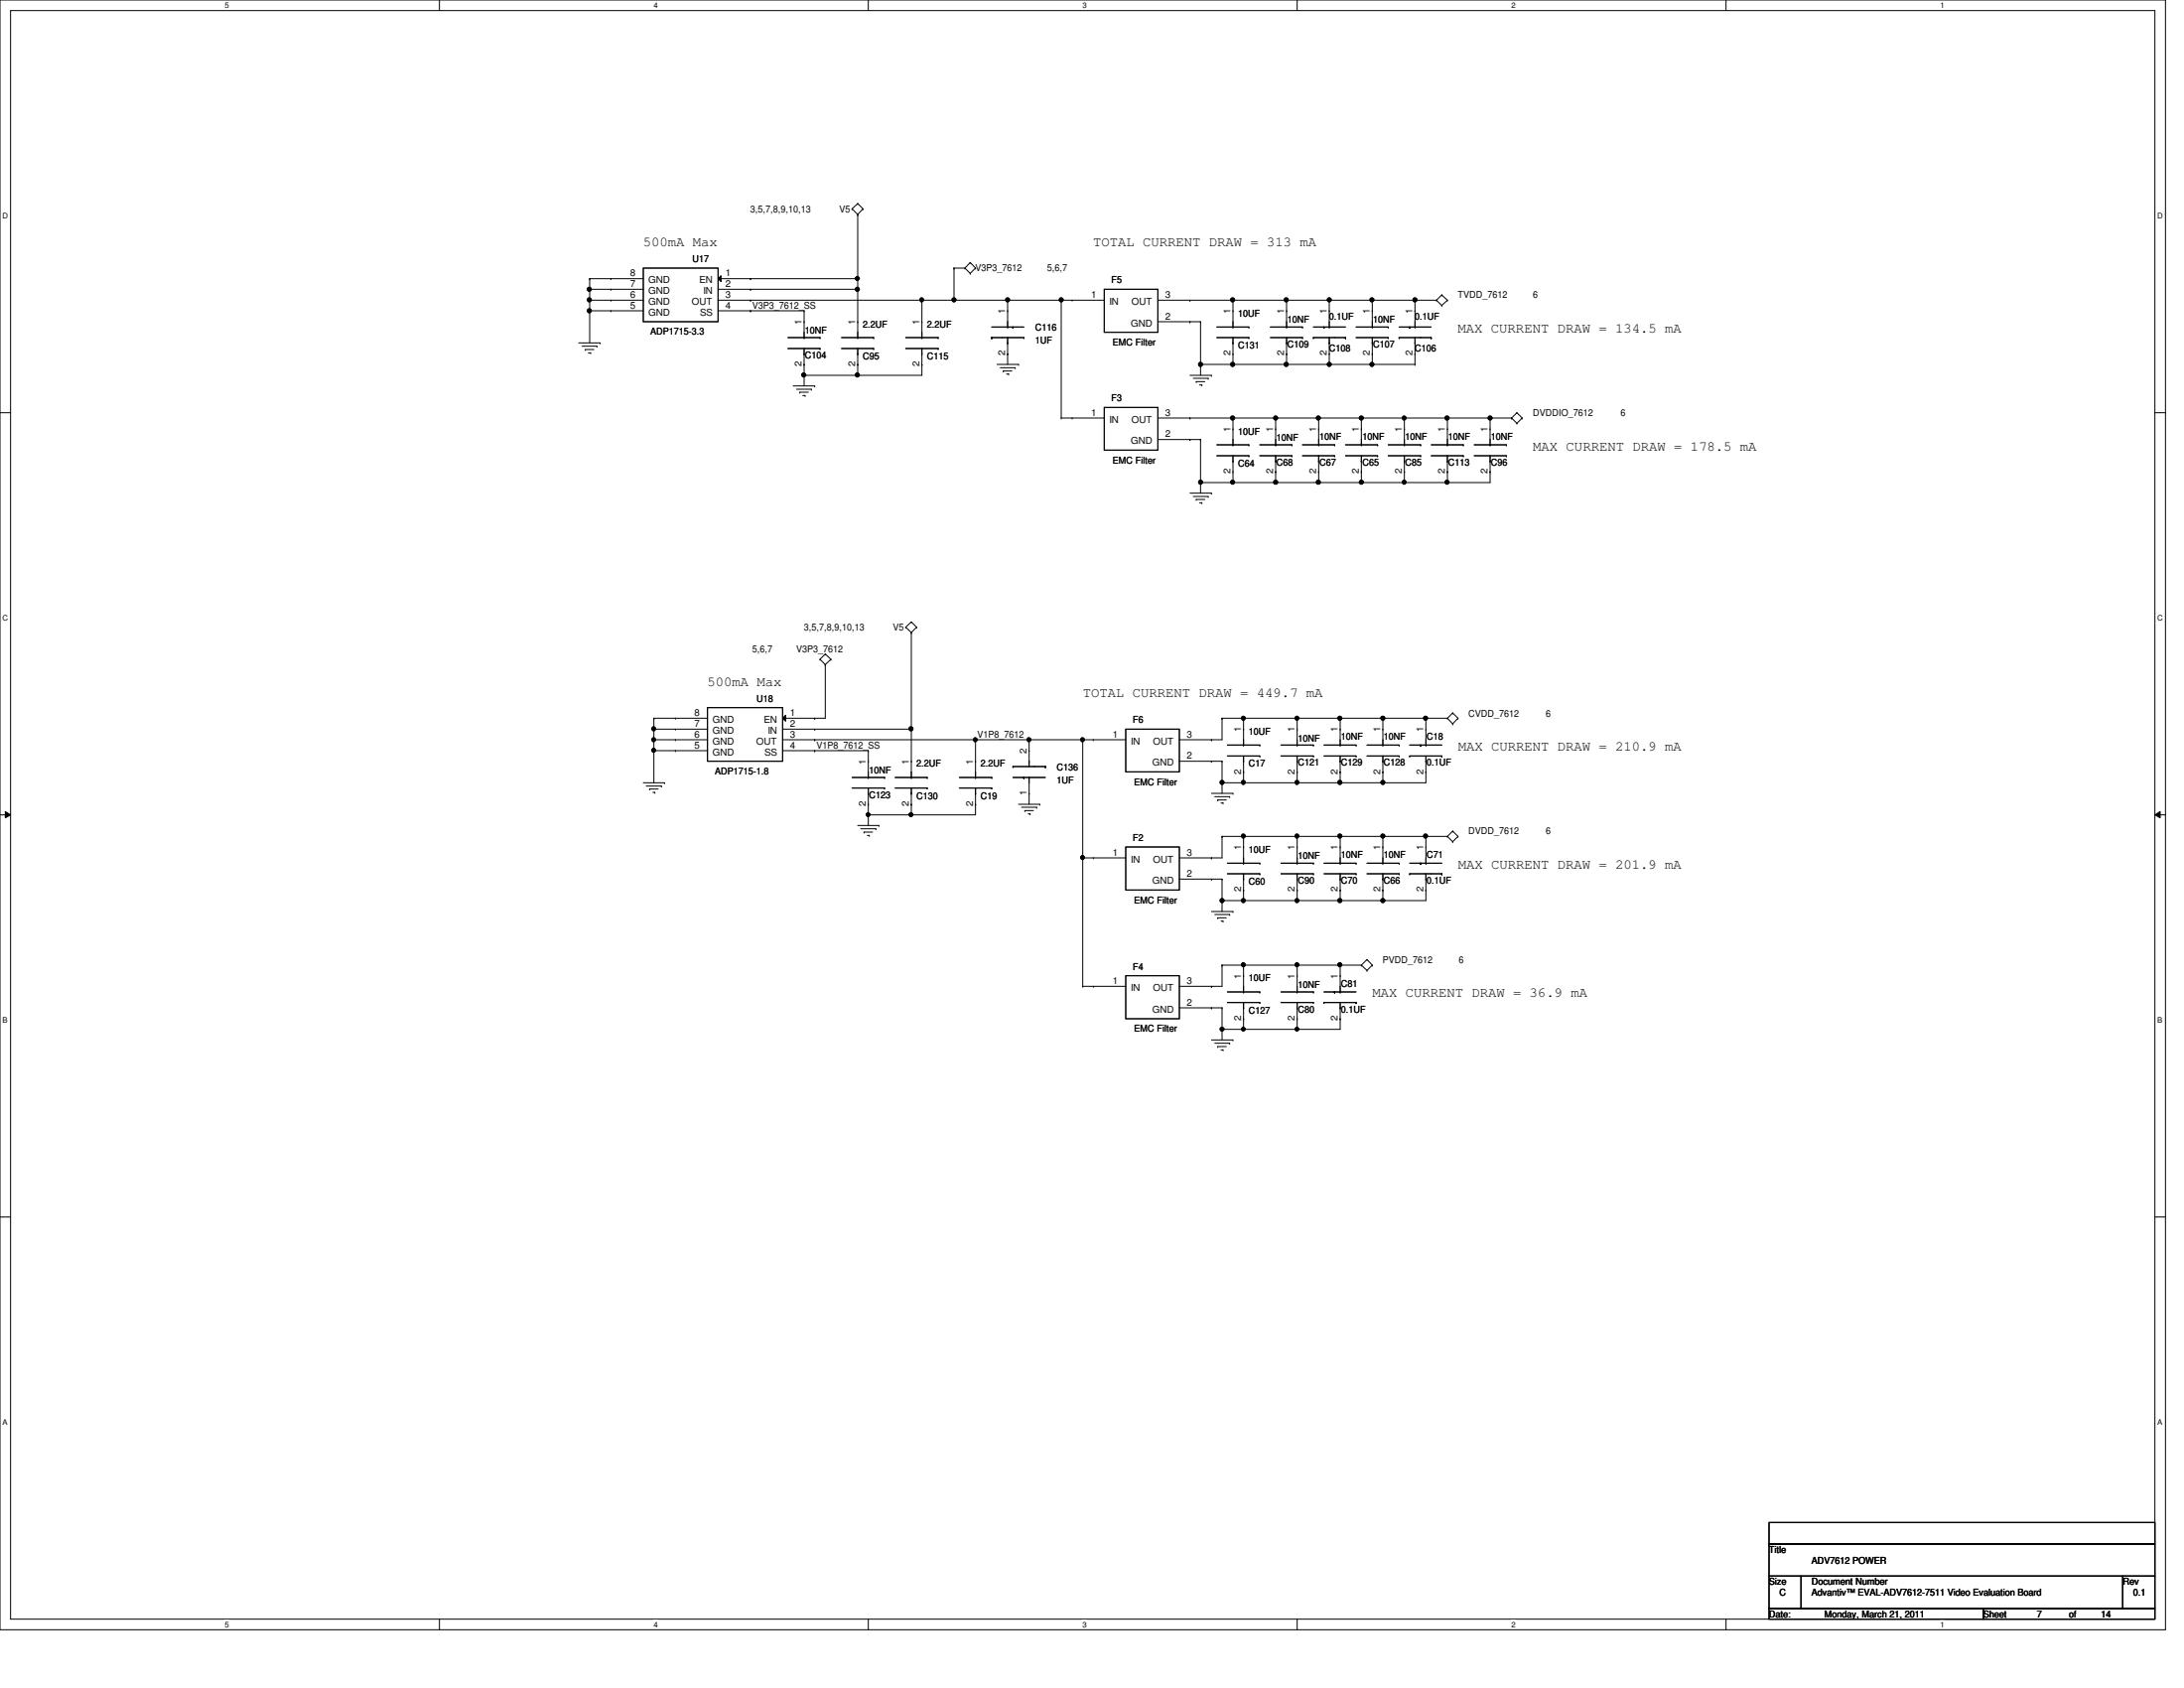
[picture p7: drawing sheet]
<svg xmlns="http://www.w3.org/2000/svg" width="279mm" height="216mm" viewBox="0 0 279 216" stroke-linecap="round" stroke-linejoin="round" font-family="sans-serif">
<path d="M0 0h277v208.4h-277zM1.4 1.4h274.3v205.7h-274.3z" fill="none" stroke="#000" stroke-width=".13"/>
<g fill="#fff">
<path d="M28.8 .1h.5v1.1h-.5z"/>
<path d="M28.8 207.2h.5v1.1h-.5z"/>
</g>
<path d="M56.2 0v1.4M56.2 207.1v1.3" fill="none" stroke="#000" stroke-width=".13"/>
<g fill="#fff">
<path d="M83.7 .1h.5v1.1h-.5z"/>
<path d="M83.7 207.2h.5v1.1h-.5z"/>
</g>
<path d="M111.1 0v1.4M111.1 207.1v1.3" fill="none" stroke="#000" stroke-width=".13"/>
<g fill="#fff">
<path d="M138.5 .1h.6v1.1h-.6z"/>
<path d="M138.5 207.2h.6v1.1h-.6z"/>
</g>
<path d="M165.9 0v1.4M165.9 207.1v1.3" fill="none" stroke="#000" stroke-width=".13"/>
<g fill="#fff">
<path d="M193.4 .1h.5v1.1h-.5z"/>
<path d="M193.4 207.2h.5v1.1h-.5z"/>
</g>
<path d="M220.8 0v1.4M220.8 207.1v1.3" fill="none" stroke="#000" stroke-width=".13"/>
<g fill="#fff">
<path d="M248.2 .1h.6v1.1h-.6z"/>
<path d="M248.2 207.2h.6v1.1h-.6z"/>
<path d="M.3 27.1h.8v1.1h-.8z"/>
<path d="M276 27.1h.7v1.1h-.7z"/>
<path d="M.3 78.5h.8v1.1h-.8z"/>
<path d="M276 78.5h.7v1.1h-.7z"/>
</g>
<path d="M0 52.8h1.4M275.7 52.8h1.3" fill="none" stroke="#000" stroke-width=".13"/>
<g fill="#fff">
<path d="M.3 129.9h.7v1.1h-.7z"/>
<path d="M276 129.9h.6v1.1h-.6z"/>
</g>
<path d="M0 104.2h1.4M.7 103.8l.7 .4-.7 .4zM275.7 104.2l.7-.4v.8zM275.7 104.2h1.3" fill="none" stroke="#000" stroke-width=".13"/>
<path d="M.7 103.8l.7 .4-.7 .4zM275.7 104.2l.7-.4v.8z" fill="#000"/>
<g fill="#fff">
<path d="M.3 181.4h.7v1.1h-.7z"/>
<path d="M276 181.4h.6v1.1h-.6z"/>
</g>
<g fill="none" stroke="#000" stroke-width=".13">
<path d="M75.4 35.6h.1M75.4 39.8h.1M75.4 38.4h.1M75.4 37h.1M75.4 38.4h6.9M75.4 37h6.9M75.4 35.6h6.9M75.4 35.6v8.3M75.4 39.8h6.9M78.1 35.6h.1M78.1 37h.1M78.1 38.4h.1"/>
<path d="M78.1 39.8h.1M82.3 34.3h9.6v6.8h-9.6zM91.9 35.6l.3-.3v.7zM91.9 38.4h49.4M91.9 37h17.8M91.9 35.6h17.8M91.9 39.8h11M96 37h.1M96 35.6h.1M96 39.8h.1M96 38.4h.1M102.9 39.8h.1"/>
<path d="M102.9 39.8v3.4M109 26.7h.1M109 26.7l.7 .7M109.7 35.6h.1M109.7 37h.1M109.7 27.4h.1M109.7 26h.1M109.7 27.4v15.8M109.7 26l.7 .7M109.7 26l-.7 .7M110.4 26.7h.1M110.4 26.7l-.7 .7"/>
<path d="M117.7 38.2l.2-.1 .2 .1v.3l-.2 .1-.2-.1zM117.9 38.4h.1M117.9 38.4v4.8M122 38.4h.1M122 34.3h.1M122 34.3h1.4M122 34.3v4.1M123.4 34.3h.1M123.4 34.3l.7 .7M124.1 33.6h.1M124.1 35h.1M124.1 33.6l-.7 .7"/>
<path d="M124.1 33.6l.7 .7M124.8 34.3h.1M124.8 34.3l-.7 .7M128.9 38.4h.1M128.9 39.8h.1M128.9 38.4v3.4M135.8 38.4h.1M135.8 38.4v15.1M137.2 38.4h.1M141.3 37h6.8v5.5h-6.8zM148.1 38.4h35.7M152.2 38.4h.1"/>
<path d="M157.7 38.4h.1M157.7 39.8h.1M157.7 38.4v3.4M164.6 38.4h.1M164.6 39.8h.1M164.6 38.4v3.4M170.1 38.4h.1M170.1 39.8h.1M170.1 38.4v3.4M175.6 38.4h.1M175.6 39.8h.1M175.6 38.4v3.4"/>
<path d="M181 38.4h.1M181 39.8h.1M181 38.4v3.4M183.8 38.4h.1M183.8 38.4l.6 .7M184.4 37.7h.1M184.4 39.1h.1M184.4 37.7l-.6 .7M184.4 37.7l.8 .7M185.2 38.4h.1M185.2 38.4l-.8 .7M74 43.9h2.8"/>
<path d="M74.5 44.3h1.9M74.9 44.7h.1M74.9 44.7h1.1M75.3 45.1h.3M75.6 45.1h.1M76.4 44.3h.1M76.8 43.9h.1M100.8 43.2h4.1M100.8 44.6h4.1M101.5 49.4h2.7M101.9 49.8h1.9M102.3 50.2h.1"/>
<path d="M102.3 50.2h1.1M102.7 50.6h.3M102.9 46.6h.1M102.9 48h.1M102.9 45.3h.1M102.9 43.2h.1M102.9 41.1h.1M102.9 44.6v4.8M103 50.6h.1M103.8 49.8h.1M104.2 49.4h.1M104.9 43.2h.1"/>
<path d="M104.9 44.6h.1M107.7 43.2h4.1M107.7 44.6h4.1M109.7 46.6h.1M109.7 48h.1M109.7 45.3h.1M109.7 43.2h.1M109.7 41.1h.1M109.7 44.6v3.4M111.8 43.2h.1M111.8 44.6h.1M115.9 43.2h4.1"/>
<path d="M115.9 44.6h4.1M117.9 46.6h.1M117.9 45.3h.1M117.9 43.2h.1M117.9 41.1h.1M117.9 44.6v3.4h-15M120 43.2h.1M120 44.6h.1M126.9 43.2h.1M126.9 43.2h4.1M126.9 41.8h4.1M127.6 46.6h2.7"/>
<path d="M128 47h1.9M128.4 47.5h.1M128.4 47.5h1.1M128.8 47.8h.2M128.9 45.3h.1M128.9 43.9h.1M128.9 41.8h.1M128.9 43.2v3.4M129 47.8h.1M129.6 41.8h.1M129.9 47h.1M130.3 46.6h.1"/>
<path d="M131 43.2h.1M135.8 53.5h.1M135.8 53.5h5.5M137.2 53.5h.1M141.3 52.1h6.8v5.5h-6.8zM148.1 53.5h45.3M148.1 41.1h5.5M148.1 56.2h5.5M152.2 41.1h.1M152.2 56.2h.1M152.2 53.5h.1M152.2 48h2.8"/>
<path d="M152.7 48.4h1.9M153 48.8h.1M153 48.8h1.1M153.5 49.2h.3M153.6 41.1h.1M153.6 56.2h.1M153.6 46.6h.1M153.6 46.6h27.4M153.6 41.1v6.9M153.6 56.2v6.9M153.8 49.2h.1M154.6 48.4h.1"/>
<path d="M155 48h.1M155.7 43.2h4.1M155.7 56.9h4.1M155.7 58.3h4.1M155.7 41.8h4.1M157.7 53.5h.1M157.7 46.6h.1M157.7 59h.1M157.7 56.9h.1M157.7 54.9h.1M157.7 43.9h.1M157.7 41.8h.1"/>
<path d="M157.7 45.3h.1M157.7 43.2v3.4M157.7 53.5v3.4M157.7 58.3v3.4M159.8 56.9h.1M159.8 58.3h.1M159.8 41.8h.1M159.8 43.2h.1M161.2 56.9h4.1M161.2 58.3h4.1M162.5 43.2h4.1M162.5 41.8h4.1"/>
<path d="M163.2 53.5h.1M163.2 59h.1M163.2 56.9h.1M163.2 54.9h.1M163.2 53.5v3.4M163.2 58.3v3.4M164.6 45.3h.1M164.6 46.6h.1M164.6 43.9h.1M164.6 41.8h.1M164.6 43.2v3.4M165.3 56.9h.1"/>
<path d="M165.3 58.3h.1M166.6 41.8h.1M166.6 43.2h.1M166.6 56.9h4.1M166.6 58.3h4.1M168 43.2h.1M168 43.2h4.1M168 41.8h4.1M168.7 53.5h.1M168.7 59h.1M168.7 56.9h.1M168.7 54.9h.1"/>
<path d="M168.7 53.5v3.4M168.7 58.3v3.4M169.4 41.8h.1M170.1 46.6h.1M170.1 43.9h.1M170.1 41.8h.1M170.1 45.3h.1M170.1 43.2v3.4M170.7 56.9h.1M170.7 58.3h.1M172.1 43.2h.1M172.1 56.9h4.1"/>
<path d="M172.1 58.3h4.1M173.5 43.2h4.1M173.5 41.8h4.1M174.2 53.5h.1M174.2 59h.1M174.2 56.9h.1M174.2 54.9h.1M174.2 53.5v3.4M174.2 58.3v3.4M175.6 45.3h.1M175.6 46.6h.1M175.6 43.9h.1"/>
<path d="M175.6 41.8h.1M175.6 43.2v3.4M176.2 56.9h.1M176.2 58.3h.1M177.6 41.8h.1M177.6 43.2h.1M177.6 56.9h4.1M177.6 58.3h4.1M179 43.2h.1M179 43.2h4.1M179 41.8h4.1M179.5 53.3l.1-.1 .2 .1v.3l-.2 .1-.1-.1z"/>
<path d="M179.7 53.5h.1M179.7 59h.1M179.7 56.9h.1M179.7 54.9h.1M179.7 53.5v3.4M179.7 58.3v3.4M180.3 41.8h.1M181 46.6h.1M181 43.9h.1M181 41.8h.1M181 45.3h.1M181 43.2v3.4"/>
<path d="M181.7 56.9h.1M181.7 58.3h.1M183.1 43.2h.1M183.1 56.9h4.1M183.1 58.3h4.1M185.2 53.5h.1M185.2 59h.1M185.2 56.9h.1M185.2 54.9h.1M185.2 53.5v3.4M185.2 58.3v3.4M187.2 56.9h.1"/>
<path d="M187.2 58.3h.1M188.6 56.9h4.1M188.6 58.3h4.1M190.6 53.5h.1M190.6 59h.1M190.6 56.9h.1M190.6 54.9h.1M190.6 53.5v3.4M190.6 58.3v3.4h-37M192.7 56.9h.1M192.7 58.3h.1M193.4 53.5h.1"/>
<path d="M193.4 53.5l.7 .6M194.1 52.8h.1M194.1 54.1h.1M194.1 52.8l-.7 .7M194.1 52.8l.6 .7M194.7 53.5h.1M194.7 53.5l-.6 .6M116.6 79.5h.1M116.6 79.5l.7 .7M116.6 79.5l-.7 .7M152.2 63.1h2.8M152.7 63.5h1.9"/>
<path d="M153 63.9h.1M153 63.9h1.1M153.5 64.3h.3M153.6 61.7h.1M153.8 64.3h.1M154.6 63.5h.1M155 63.1h.1M157.7 61.7h.1M157.7 60.3h.1M163.2 60.3h.1M163.2 61.7h.1M168.7 61.7h.1"/>
<path d="M168.7 60.3h.1M174.2 61.7h.1M174.2 60.3h.1M179.5 61.5l.1-.1 .2 .1v.4h-.2h-.1zM179.7 61.7h.1M179.7 60.3h.1M185.2 61.7h.1M185.2 60.3h.1M190.6 60.3h.1M83.5 95.8l.1-.1 .2 .1v.3l-.2 .1-.1-.1zM83.5 93h.1l.2 .1v.3l-.2 .1-.1-.1zM83.5 94.4h.1l.2 .1v.3l-.2 .1-.1-.1z"/>
<path d="M83.7 91.9h.1M83.7 93.3h.1M83.7 94.6h.1M83.7 96h.1M83.7 94.6h6.8M83.7 91.9h6.8M83.7 93.3h6.8M83.7 91.9v8.2M83.7 96h6.8M86.4 91.9h.1M86.4 93.3h.1M86.4 94.6h.1"/>
<path d="M86.4 96h.1M90.5 90.5h9.6v6.9h-9.6zM100.1 91.9l.4-.4v.7zM100.1 94.6h43.9M100.1 93.3h16.5M100.1 96h11M104.2 91.9h.1M104.2 96h.1M104.2 94.6h.1M104.2 93.3h.1M104.9 84.3h.1M104.9 84.3l.7 .7"/>
<path d="M105.6 85h.1M105.6 83.7h.1M105.6 85v6.9h-5.5M105.6 83.7l.7 .6M105.6 83.7l-.7 .6M106.3 84.3h.1M106.3 84.3l-.7 .7M109 99.4h4.2M111.1 96h.1M111.1 99.4h.1M111.1 97.4h.1M111.1 96v3.4"/>
<path d="M113.2 99.4h.1M114.5 99.4h4.1M115.9 80.2h.1M115.9 80.2l.7 .7M116.6 93.3h.1M116.6 80.9h.1M116.6 99.4h.1M116.6 97.4h.1M116.6 80.9v18.5M117.3 80.2h.1M117.3 80.2l-.7 .7M118.6 99.4h.1"/>
<path d="M122.7 99.4h4.2M124.6 94.4h.2l.2 .1-.1 .3-.1 .1-.2-.1zM124.8 94.6h.1M124.8 99.4h.1M124.8 97.4h.1M124.8 94.6v4.8M126.9 99.4h.1M129.6 98h.1M129.6 99.4h4.1M129.6 98h4.1M131 99.4h.1M131.5 94.4h.1l.2 .1v.3l-.2 .1-.1-.1z"/>
<path d="M131.7 94.6h.1M131.7 97.4h.1M131.7 99.4h.1M131.7 96h.1M131.7 94.6v3.4M131.7 99.4v3.5M133.7 98h.1M138.3 94.4h.2l.2 .1-.1 .3-.1 .1-.2-.1zM138.5 94.6h.1M138.5 94.6v31.6M139.9 94.6h.1M144 93.3h6.9v5.4h-6.9z"/>
<path d="M150.9 97.4h5.4M155 94.6h.1M155 97.4h.1M156.3 91.9h.1M156.3 97.4h.1M156.3 91.9v2.7h-5.4M156.3 97.4v4.1M156.3 91.9h28.9M157 95.3h4.2M157 96.7h4.2M158.9 91.7l.1-.1 .3 .1-.1 .3-.2 .1-.1-.1zM158.9 99.9l.1-.1 .3 .1-.1 .4h-.2h-.1z"/>
<path d="M159.1 91.9h.1M159.1 98.7h.1M159.1 97.4h.1M159.1 95.3h.1M159.1 93.3h.1M159.1 91.9v3.4M159.1 96.7v3.4M161.2 95.3h.1M161.2 96.7h.1M163.9 95.3h4.1M163.9 96.7h4.1M165.8 91.7l.1-.1 .2 .1v.3l-.2 .1-.1-.1z"/>
<path d="M165.8 99.9l.1-.1 .2 .1v.4h-.2h-.1zM165.9 91.9h.1M165.9 98.7h.1M165.9 97.4h.1M165.9 95.3h.1M165.9 93.3h.1M165.9 91.9v3.4M165.9 96.7v3.4M168 95.3h.1M168 96.7h.1M169.4 95.3h4.1M169.4 96.7h4.1"/>
<path d="M171.4 91.9h.1M171.4 98.7h.1M171.4 97.4h.1M171.4 95.3h.1M171.4 93.3h.1M171.4 91.9v3.4M171.4 96.7v3.4M173.5 95.3h.1M173.5 96.7h.1M174.9 95.3h4.1M174.9 96.7h4.1M176.9 91.9h.1"/>
<path d="M176.9 98.7h.1M176.9 97.4h.1M176.9 95.3h.1M176.9 93.3h.1M176.9 91.9v3.4M176.9 96.7v3.4M179 95.3h.1M179 96.7h.1M180.3 96.7h.1M180.3 95.3h4.1M180.3 96.7h4.1M181.7 95.3h.1"/>
<path d="M182.4 91.9h.1M182.4 98.7h.1M182.4 97.4h.1M182.4 95.3h.1M182.4 93.3h.1M182.4 96.7v3.4h-26.1M182.4 91.9v3.4M184.4 96.7h.1M185.2 91.9h.1M185.2 91.9l.6 .7M185.8 91.2h.1M185.8 92.6h.1"/>
<path d="M185.8 91.2l-.6 .7M185.8 91.2l.7 .7M186.5 91.9h.1M186.5 91.9l-.7 .7M82.3 100.1h2.7M82.7 100.5h1.9M83.1 100.9h.1M83.1 100.9h1.1M83.5 101.3h.3M83.8 101.3h.1M84.6 100.5h.1M85 100.1h.1"/>
<path d="M109 100.8h4.2M109.7 105.6h2.7M110.1 106h2M110.5 106.4h.1M110.5 106.4h1.1M110.9 104h.3l.1 .2-.1 .2h-.2h-.1zM111 106.8h.2M111.1 102.9h.1M111.1 104.2h.1M111.1 101.5h.1M111.1 100.8v4.8M111.2 106.8h.1"/>
<path d="M112.1 106h.1M112.4 105.6h.1M113.2 100.8h.1M114.5 100.8h4.1M116.6 102.9h.1M116.6 104.2h.1M116.6 101.5h.1M116.6 100.8v3.4M118.6 100.8h.1M122.7 100.8h4.2M124.8 102.9h.1M124.8 101.5h.1"/>
<path d="M124.8 100.8v3.4h-13.7M126.9 100.8h.1M130.3 102.9h2.7M130.7 103.3h1.9M131.1 103.7h.1M131.1 103.7h1.1M131.5 104.1h.3M131.7 101.5h.1M131.8 104.1h.1M132.6 103.3h.1M133 102.9h.1M138.3 109.5l.2-.1 .2 .1-.1 .4h-.1h-.2z"/>
<path d="M138.5 109.7h.1M138.5 109.7h5.5M139.9 109.7h.1M144 108.3h6.9v5.5h-6.9zM150.9 112.4h5.4M155 112.4h.1M155 109.7h.1M155 116.6h2.7M155 101.5h2.7M155.4 117h1.9M155.4 101.9h1.9M155.8 117.4h.1"/>
<path d="M155.8 102.3h.1M155.8 117.4h1.1M155.8 102.3h1.1M156.2 117.8h.3M156.2 102.7h.3M156.3 107h.1M156.3 112.4h.1M156.3 115.2h.1M156.3 100.1h.1M156.3 107v2.7h-5.4M156.3 112.4v4.2M156.3 107h28.9"/>
<path d="M156.5 117.8h.1M156.5 102.7h.1M157 110.4h4.2M157 111.8h4.2M157.3 117h.1M157.3 101.9h.1M157.7 116.6h.1M157.7 101.5h.1M158.9 106.7h.1l.3 .1-.1 .3-.2 .1-.1-.1zM158.9 115l.1-.1 .3 .1-.1 .4h-.2h-.1zM159.1 107h.1M159.1 115.2h.1"/>
<path d="M159.1 100.1h.1M159.1 113.8h.1M159.1 112.4h.1M159.1 110.4h.1M159.1 108.3h.1M159.1 107v3.4M159.1 111.8v3.4M161.2 110.4h.1M161.2 111.8h.1M163.9 110.4h4.1M163.9 111.8h4.1M165.8 106.7h.1l.2 .1v.3l-.2 .1-.1-.1z"/>
<path d="M165.8 115l.1-.1 .2 .1v.4h-.2h-.1zM165.9 113.8h.1M165.9 107h.1M165.9 115.2h.1M165.9 100.1h.1M165.9 112.4h.1M165.9 110.4h.1M165.9 108.3h.1M165.9 107v3.4M165.9 111.8v3.4M168 110.4h.1M168 111.8h.1"/>
<path d="M169.4 110.4h4.1M169.4 111.8h4.1M171.4 107h.1M171.4 113.8h.1M171.4 115.2h.1M171.4 100.1h.1M171.4 112.4h.1M171.4 110.4h.1M171.4 108.3h.1M171.4 107v3.4M171.4 111.8v3.4M173.5 110.4h.1"/>
<path d="M173.5 111.8h.1M174.9 110.4h4.1M174.9 111.8h4.1M176.9 107h.1M176.9 113.8h.1M176.9 115.2h.1M176.9 100.1h.1M176.9 112.4h.1M176.9 110.4h.1M176.9 108.3h.1M176.9 107v3.4M176.9 111.8v3.4"/>
<path d="M179 110.4h.1M179 111.8h.1M180.3 111.8h.1M180.3 110.4h4.1M180.3 111.8h4.1M181.7 110.4h.1M182.4 107h.1M182.4 113.8h.1M182.4 112.4h.1M182.4 110.4h.1M182.4 108.3h.1M182.4 111.8v3.4h-26.1"/>
<path d="M182.4 107v3.4M184.4 111.8h.1M185.2 107h.1M185.2 107l.6 .7M185.8 106.3h.1M185.8 107.7h.1M185.8 106.3l-.6 .7M185.8 106.3l.7 .7M186.5 107h.1M186.5 107l-.7 .7M138.5 126.2h.1M138.5 126.2h5.5"/>
<path d="M139.9 126.2h.1M144 124.8h6.9v5.5h-6.9zM150.9 128.9h5.4M155 126.2h.1M155 128.9h.1M155 133h2.7M155.4 133.4h1.9M155.8 133.9h.1M155.8 133.9h1.1M156.2 134.3h.3M156.3 123.4h.1M156.3 131.7h.1"/>
<path d="M156.3 128.9h.1M156.3 123.4v2.8h-5.4M156.3 128.9v4.1M156.3 123.4h17.9M156.5 134.3h.1M157 126.9h4.2M157 128.2h4.2M157.3 133.4h.1M157.7 133h.1M158.9 123.2l.1-.1 .3 .2-.1 .3-.2 .1-.1-.1zM158.9 131.5h.3l.1 .1-.1 .2-.2 .1-.1-.1zM159.1 123.4h.1"/>
<path d="M159.1 131.7h.1M159.1 130.3h.1M159.1 128.9h.1M159.1 126.9h.1M159.1 124.8h.1M159.1 123.4v3.5M159.1 128.2v3.5M161.2 126.9h.1M161.2 128.2h.1M163.9 126.9h4.1M163.9 128.2h4.1M165.8 131.5h.3l.1 .1-.1 .2-.2 .1-.1-.1z"/>
<path d="M165.8 123.2l.1-.1 .2 .2v.3l-.2 .1-.1-.1zM165.9 123.4h.1M165.9 130.3h.1M165.9 131.7h.1M165.9 128.9h.1M165.9 126.9h.1M165.9 124.8h.1M165.9 123.4v3.5M165.9 128.2v3.5M168 126.9h.1M168 128.2h.1M169.4 128.2h.1"/>
<path d="M169.4 126.9h4.1M169.4 128.2h4.1M170.7 126.9h.1M171.4 123.4h.1M171.4 130.3h.1M171.4 128.9h.1M171.4 126.9h.1M171.4 124.8h.1M171.4 123.4v3.5M171.4 128.2v3.5h-15.1M173.5 128.2h.1M174.2 123.4h.1"/>
<path d="M174.2 123.4l.7 .7M174.9 122.7h.1M174.9 124.1h.1M174.9 122.7l-.7 .7M174.9 122.7l.7 .7M175.6 123.4h.1M175.6 123.4l-.7 .7M0 155.7h1.4M275.7 155.7h1.3M226.3 194.7h49.4v2.8h-49.4zM226.3 197.5h49.4v4.1h-49.4zM226.3 201.6h4.1v4.1h-4.1z"/>
<path d="M226.3 205.7h27.4v1.4h-27.4zM230.4 201.6h41.2v4.1h-41.2zM253.7 205.7h22v1.4h-22zM271.6 201.6h4.1v4.1h-4.1z"/>
<circle cx="75.4" cy="37" r=".26"/>
<circle cx="75.4" cy="39.8" r=".26"/>
<circle cx="75.4" cy="38.4" r=".26"/>
<circle cx="109.7" cy="37" r=".26"/>
<circle cx="109.7" cy="35.6" r=".25"/>
<circle cx="122" cy="38.4" r=".26"/>
<circle cx="128.9" cy="38.4" r=".26"/>
<circle cx="135.8" cy="38.4" r=".26"/>
<circle cx="157.7" cy="38.4" r=".26"/>
<circle cx="164.5" cy="38.4" r=".26"/>
<circle cx="170.1" cy="38.4" r=".26"/>
<circle cx="175.5" cy="38.4" r=".26"/>
<circle cx="181" cy="38.4" r=".26"/>
<circle cx="102.8" cy="48" r=".26"/>
<circle cx="109.7" cy="48" r=".26"/>
<circle cx="153.6" cy="46.6" r=".26"/>
<circle cx="157.7" cy="53.5" r=".26"/>
<circle cx="157.7" cy="46.6" r=".26"/>
<circle cx="163.2" cy="53.5" r=".26"/>
<circle cx="164.5" cy="46.6" r=".26"/>
<circle cx="168.7" cy="53.5" r=".26"/>
<circle cx="170.1" cy="46.6" r=".26"/>
<circle cx="174.2" cy="53.5" r=".26"/>
<circle cx="175.5" cy="46.6" r=".26"/>
<circle cx="185.1" cy="53.5" r=".26"/>
<circle cx="190.6" cy="53.5" r=".26"/>
<circle cx="153.6" cy="61.7" r=".26"/>
<circle cx="157.7" cy="61.7" r=".26"/>
<circle cx="163.2" cy="61.7" r=".26"/>
<circle cx="168.7" cy="61.7" r=".26"/>
<circle cx="174.2" cy="61.7" r=".26"/>
<circle cx="185.1" cy="61.7" r=".26"/>
<circle cx="116.5" cy="93.2" r=".26"/>
<circle cx="171.4" cy="91.9" r=".26"/>
<circle cx="176.9" cy="91.9" r=".26"/>
<circle cx="182.4" cy="91.9" r=".26"/>
<circle cx="116.5" cy="104.2" r=".25"/>
<circle cx="156.3" cy="100.1" r=".26"/>
<circle cx="156.3" cy="115.2" r=".26"/>
<circle cx="171.4" cy="106.9" r=".26"/>
<circle cx="171.4" cy="100.1" r=".26"/>
<circle cx="171.4" cy="115.2" r=".26"/>
<circle cx="176.9" cy="115.2" r=".26"/>
<circle cx="176.9" cy="100.1" r=".26"/>
<circle cx="176.9" cy="106.9" r=".26"/>
<circle cx="182.4" cy="106.9" r=".26"/>
<circle cx="156.3" cy="131.6" r=".25"/>
<circle cx="171.4" cy="123.4" r=".26"/>
</g>
<g fill="#000">
<path d="M91.9 35.6l.3-.3v.7zM100.1 91.9l.4-.4v.7z"/>
<path d="M117.7 38.2l.2-.1 .2 .1v.3l-.2 .1-.2-.1z" fill-rule="evenodd"/>
<path d="M117.7 38.2l.2-.1 .2 .1v.3l-.2 .1-.2-.1z" fill-rule="evenodd"/>
<path d="M179.5 53.3l.1-.1 .2 .1v.3l-.2 .1-.1-.1z" fill-rule="evenodd"/>
<path d="M179.5 53.3l.1-.1 .2 .1v.3l-.2 .1-.1-.1z" fill-rule="evenodd"/>
<path d="M179.5 61.5l.1-.1 .2 .1v.4h-.2h-.1z" fill-rule="evenodd"/>
<path d="M179.5 61.5l.1-.1 .2 .1v.4h-.2h-.1z" fill-rule="evenodd"/>
<path d="M83.5 95.8l.1-.1 .2 .1v.3l-.2 .1-.1-.1z" fill-rule="evenodd"/>
<path d="M83.5 93h.1l.2 .1v.3l-.2 .1-.1-.1z" fill-rule="evenodd"/>
<path d="M83.5 94.4h.1l.2 .1v.3l-.2 .1-.1-.1z" fill-rule="evenodd"/>
<path d="M83.5 95.8l.1-.1 .2 .1v.3l-.2 .1-.1-.1z" fill-rule="evenodd"/>
<path d="M83.5 93h.1l.2 .1v.3l-.2 .1-.1-.1z" fill-rule="evenodd"/>
<path d="M83.5 94.4h.1l.2 .1v.3l-.2 .1-.1-.1z" fill-rule="evenodd"/>
<path d="M124.6 94.4h.2l.2 .1-.1 .3-.1 .1-.2-.1z" fill-rule="evenodd"/>
<path d="M124.6 94.4h.2l.2 .1-.1 .3-.1 .1-.2-.1z" fill-rule="evenodd"/>
<path d="M131.5 94.4h.1l.2 .1v.3l-.2 .1-.1-.1z" fill-rule="evenodd"/>
<path d="M131.5 94.4h.1l.2 .1v.3l-.2 .1-.1-.1z" fill-rule="evenodd"/>
<path d="M138.3 94.4h.2l.2 .1-.1 .3-.1 .1-.2-.1z" fill-rule="evenodd"/>
<path d="M138.3 94.4h.2l.2 .1-.1 .3-.1 .1-.2-.1z" fill-rule="evenodd"/>
<path d="M158.9 91.7l.1-.1 .3 .1-.1 .3-.2 .1-.1-.1z" fill-rule="evenodd"/>
<path d="M158.9 91.7l.1-.1 .3 .1-.1 .3-.2 .1-.1-.1z" fill-rule="evenodd"/>
<path d="M165.8 91.7l.1-.1 .2 .1v.3l-.2 .1-.1-.1z" fill-rule="evenodd"/>
<path d="M165.8 91.7l.1-.1 .2 .1v.3l-.2 .1-.1-.1z" fill-rule="evenodd"/>
<path d="M110.9 104h.3l.1 .2-.1 .2h-.2h-.1z" fill-rule="evenodd"/>
<path d="M110.9 104h.3l.1 .2-.1 .2h-.2h-.1z" fill-rule="evenodd"/>
<path d="M138.3 109.5l.2-.1 .2 .1-.1 .4h-.1h-.2z" fill-rule="evenodd"/>
<path d="M138.3 109.5l.2-.1 .2 .1-.1 .4h-.1h-.2z" fill-rule="evenodd"/>
<path d="M158.9 106.7h.1l.3 .1-.1 .3-.2 .1-.1-.1z" fill-rule="evenodd"/>
<path d="M158.9 115l.1-.1 .3 .1-.1 .4h-.2h-.1z" fill-rule="evenodd"/>
<path d="M158.9 99.9l.1-.1 .3 .1-.1 .4h-.2h-.1z" fill-rule="evenodd"/>
<path d="M158.9 106.7h.1l.3 .1-.1 .3-.2 .1-.1-.1z" fill-rule="evenodd"/>
<path d="M158.9 115l.1-.1 .3 .1-.1 .4h-.2h-.1z" fill-rule="evenodd"/>
<path d="M158.9 99.9l.1-.1 .3 .1-.1 .4h-.2h-.1z" fill-rule="evenodd"/>
<path d="M165.8 106.7h.1l.2 .1v.3l-.2 .1-.1-.1z" fill-rule="evenodd"/>
<path d="M165.8 115l.1-.1 .2 .1v.4h-.2h-.1z" fill-rule="evenodd"/>
<path d="M165.8 99.9l.1-.1 .2 .1v.4h-.2h-.1z" fill-rule="evenodd"/>
<path d="M165.8 106.7h.1l.2 .1v.3l-.2 .1-.1-.1z" fill-rule="evenodd"/>
<path d="M165.8 115l.1-.1 .2 .1v.4h-.2h-.1z" fill-rule="evenodd"/>
<path d="M165.8 99.9l.1-.1 .2 .1v.4h-.2h-.1z" fill-rule="evenodd"/>
<path d="M158.9 123.2l.1-.1 .3 .2-.1 .3-.2 .1-.1-.1z" fill-rule="evenodd"/>
<path d="M158.9 131.5h.3l.1 .1-.1 .2-.2 .1-.1-.1z" fill-rule="evenodd"/>
<path d="M158.9 123.2l.1-.1 .3 .2-.1 .3-.2 .1-.1-.1z" fill-rule="evenodd"/>
<path d="M158.9 131.5h.3l.1 .1-.1 .2-.2 .1-.1-.1z" fill-rule="evenodd"/>
<path d="M165.8 131.5h.3l.1 .1-.1 .2-.2 .1-.1-.1z" fill-rule="evenodd"/>
<path d="M165.8 123.2l.1-.1 .2 .2v.3l-.2 .1-.1-.1z" fill-rule="evenodd"/>
<path d="M165.8 131.5h.3l.1 .1-.1 .2-.2 .1-.1-.1z" fill-rule="evenodd"/>
<path d="M165.8 123.2l.1-.1 .2 .2v.3l-.2 .1-.1-.1z" fill-rule="evenodd"/>
<circle cx="75.4" cy="37" r=".26"/>
<circle cx="75.4" cy="39.8" r=".26"/>
<circle cx="75.4" cy="38.4" r=".26"/>
<circle cx="109.7" cy="37" r=".26"/>
<circle cx="109.7" cy="35.6" r=".25"/>
<circle cx="122" cy="38.4" r=".26"/>
<circle cx="128.9" cy="38.4" r=".26"/>
<circle cx="135.8" cy="38.4" r=".26"/>
<circle cx="157.7" cy="38.4" r=".26"/>
<circle cx="164.5" cy="38.4" r=".26"/>
<circle cx="170.1" cy="38.4" r=".26"/>
<circle cx="175.5" cy="38.4" r=".26"/>
<circle cx="181" cy="38.4" r=".26"/>
<circle cx="102.8" cy="48" r=".26"/>
<circle cx="109.7" cy="48" r=".26"/>
<circle cx="153.6" cy="46.6" r=".26"/>
<circle cx="157.7" cy="53.5" r=".26"/>
<circle cx="157.7" cy="46.6" r=".26"/>
<circle cx="163.2" cy="53.5" r=".26"/>
<circle cx="164.5" cy="46.6" r=".26"/>
<circle cx="168.7" cy="53.5" r=".26"/>
<circle cx="170.1" cy="46.6" r=".26"/>
<circle cx="174.2" cy="53.5" r=".26"/>
<circle cx="175.5" cy="46.6" r=".26"/>
<circle cx="185.1" cy="53.5" r=".26"/>
<circle cx="190.6" cy="53.5" r=".26"/>
<circle cx="153.6" cy="61.7" r=".26"/>
<circle cx="157.7" cy="61.7" r=".26"/>
<circle cx="163.2" cy="61.7" r=".26"/>
<circle cx="168.7" cy="61.7" r=".26"/>
<circle cx="174.2" cy="61.7" r=".26"/>
<circle cx="185.1" cy="61.7" r=".26"/>
<circle cx="116.5" cy="93.2" r=".26"/>
<circle cx="171.4" cy="91.9" r=".26"/>
<circle cx="176.9" cy="91.9" r=".26"/>
<circle cx="182.4" cy="91.9" r=".26"/>
<circle cx="116.5" cy="104.2" r=".25"/>
<circle cx="156.3" cy="100.1" r=".26"/>
<circle cx="156.3" cy="115.2" r=".26"/>
<circle cx="171.4" cy="106.9" r=".26"/>
<circle cx="171.4" cy="100.1" r=".26"/>
<circle cx="171.4" cy="115.2" r=".26"/>
<circle cx="176.9" cy="115.2" r=".26"/>
<circle cx="176.9" cy="100.1" r=".26"/>
<circle cx="176.9" cy="106.9" r=".26"/>
<circle cx="182.4" cy="106.9" r=".26"/>
<circle cx="156.3" cy="131.6" r=".25"/>
<circle cx="171.4" cy="123.4" r=".26"/>
</g>
<g font-size="1.8">
<text x="82.3" y="31.5">500mA Max</text>
<text x="139.9" y="31.5">TOTAL CURRENT DRAW = 313 mA</text>
<text x="186.5" y="42.5">MAX CURRENT DRAW = 134.5 mA</text>
<text x="196.1" y="57.6">MAX CURRENT DRAW = 178.5 mA</text>
<text x="90.5" y="87.8">500mA Max</text>
<text x="138.5" y="89.2">TOTAL CURRENT DRAW = 449.7 mA</text>
<text x="186.5" y="96">MAX CURRENT DRAW = 210.9 mA</text>
<text x="186.5" y="111.1">MAX CURRENT DRAW = 201.9 mA</text>
<text x="175.6" y="127.6">MAX CURRENT DRAW = 36.9 mA</text>
</g>
<g font-size="1.2">
<text x="96" y="27.2">3,5,7,8,9,10,13</text>
<text x="107.4" y="27.2">V5</text>
<text x="80.6" y="35.3">8</text>
<text x="88.6" y="33.5">U17</text>
<text x="92.8" y="35.3">1</text>
<text x="124.8" y="34.7">V3P3_7612</text>
<text x="134" y="34.7">5,6,7</text>
<text x="80.6" y="36.7">7</text>
<text x="80.6" y="38.1">6</text>
<text x="80.6" y="39.5">5</text>
<text x="83" y="36.2">GND</text>
<text x="83" y="37.6">GND</text>
<text x="83" y="39">GND</text>
<text x="83" y="40.3">GND</text>
<text x="88.5" y="39">OUT</text>
<text x="89.5" y="36.2">EN</text>
<text x="89.6" y="40.3">SS</text>
<text x="90" y="37.6">IN</text>
<text x="92.8" y="36.7">2</text>
<text x="92.8" y="38.1">3</text>
<text x="92.8" y="39.5">4</text>
<text x="96.3" y="39.5">V3P3_7612_SS</text>
<text x="102.6" y="41.5" transform="rotate(-90 102.6 41.5)">1</text>
<text x="109.4" y="41.5" transform="rotate(-90 109.4 41.5)">1</text>
<text x="110.4" y="41.9">2.2UF</text>
<text x="117.6" y="41.5" transform="rotate(-90 117.6 41.5)">1</text>
<text x="118.6" y="41.9">2.2UF</text>
<text x="128.6" y="40.2" transform="rotate(-90 128.6 40.2)">1</text>
<text x="139.6" y="38.1">1</text>
<text x="141.9" y="39">IN</text>
<text x="142.2" y="36.2">F5</text>
<text x="144.7" y="41.7">GND</text>
<text x="144.8" y="39">OUT</text>
<text x="149.1" y="40.9">2</text>
<text x="149.1" y="38.1">3</text>
<text x="157.4" y="40.2" transform="rotate(-90 157.4 40.2)">1</text>
<text x="158.4" y="40.5">10UF</text>
<text x="164.3" y="40.2" transform="rotate(-90 164.3 40.2)">1</text>
<text x="164.7" y="41.3">10NF</text>
<text x="169.8" y="40.2" transform="rotate(-90 169.8 40.2)">1</text>
<text x="170.1" y="40.9">0.1UF</text>
<text x="175.3" y="40.2" transform="rotate(-90 175.3 40.2)">1</text>
<text x="175.7" y="41.3">10NF</text>
<text x="180.7" y="40.2" transform="rotate(-90 180.7 40.2)">1</text>
<text x="181" y="40.9">0.1UF</text>
<text x="186.5" y="38.1">TVDD_7612</text>
<text x="196.1" y="38.1">6</text>
<text x="83.2" y="42.8">ADP1715-3.3</text>
<text x="102.6" y="46.9" transform="rotate(-90 102.6 46.9)">2</text>
<text x="103" y="42.7">10NF</text>
<text x="103" y="45.8">C104</text>
<text x="109.4" y="46.9" transform="rotate(-90 109.4 46.9)">2</text>
<text x="110.4" y="46">C95</text>
<text x="117.6" y="46.9" transform="rotate(-90 117.6 46.9)">2</text>
<text x="118.6" y="46">C115</text>
<text x="128.6" y="45.5" transform="rotate(-90 128.6 45.5)">2</text>
<text x="132.5" y="42.3">C116</text>
<text x="132.5" y="43.9">1UF</text>
<text x="142.4" y="44.2">EMC Filter</text>
<text x="157.4" y="45.5" transform="rotate(-90 157.4 45.5)">2</text>
<text x="158.4" y="44.6">C131</text>
<text x="164.3" y="45.5" transform="rotate(-90 164.3 45.5)">2</text>
<text x="164.7" y="44.4">C109</text>
<text x="169.8" y="45.5" transform="rotate(-90 169.8 45.5)">2</text>
<text x="170.1" y="45">C108</text>
<text x="175.3" y="45.5" transform="rotate(-90 175.3 45.5)">2</text>
<text x="175.7" y="44.4">C107</text>
<text x="180.7" y="45.5" transform="rotate(-90 180.7 45.5)">2</text>
<text x="181" y="45">C106</text>
<text x="139.6" y="53.2">1</text>
<text x="142.2" y="51.3">F3</text>
<text x="149.1" y="53.2">3</text>
<text x="196.1" y="53.3">DVDDIO_7612</text>
<text x="207.3" y="53.3">6</text>
<text x="141.9" y="54.1">IN</text>
<text x="142.4" y="59.3">EMC Filter</text>
<text x="144.7" y="56.8">GND</text>
<text x="144.8" y="54.1">OUT</text>
<text x="149.1" y="55.9">2</text>
<text x="157.4" y="55.2" transform="rotate(-90 157.4 55.2)">1</text>
<text x="158.4" y="59.7">C64</text>
<text x="158.4" y="55.6">10UF</text>
<text x="162.9" y="55.2" transform="rotate(-90 162.9 55.2)">1</text>
<text x="163.3" y="56.4">10NF</text>
<text x="163.3" y="59.6">C68</text>
<text x="168.4" y="55.2" transform="rotate(-90 168.4 55.2)">1</text>
<text x="168.8" y="56.3">10NF</text>
<text x="168.8" y="59.6">C67</text>
<text x="173.9" y="55.2" transform="rotate(-90 173.9 55.2)">1</text>
<text x="174.3" y="56.3">10NF</text>
<text x="174.3" y="59.6">C65</text>
<text x="179.4" y="55.2" transform="rotate(-90 179.4 55.2)">1</text>
<text x="179.8" y="56.3">10NF</text>
<text x="179.8" y="59.6">C85</text>
<text x="184.9" y="55.2" transform="rotate(-90 184.9 55.2)">1</text>
<text x="185.3" y="56.3">10NF</text>
<text x="185.3" y="59.6">C113</text>
<text x="190.3" y="55.2" transform="rotate(-90 190.3 55.2)">1</text>
<text x="190.8" y="56.3">10NF</text>
<text x="190.8" y="59.6">C96</text>
<text x="157.4" y="60.6" transform="rotate(-90 157.4 60.6)">2</text>
<text x="162.9" y="60.6" transform="rotate(-90 162.9 60.6)">2</text>
<text x="168.4" y="60.6" transform="rotate(-90 168.4 60.6)">2</text>
<text x="173.9" y="60.6" transform="rotate(-90 173.9 60.6)">2</text>
<text x="179.4" y="60.6" transform="rotate(-90 179.4 60.6)">2</text>
<text x="184.9" y="60.6" transform="rotate(-90 184.9 60.6)">2</text>
<text x="190.3" y="60.6" transform="rotate(-90 190.3 60.6)">2</text>
<text x="96.3" y="83.4">5,6,7</text>
<text x="101.9" y="83.4">V3P3_7612</text>
<text x="102.9" y="80.7">3,5,7,8,9,10,13</text>
<text x="114.3" y="80.7">V5</text>
<text x="96.8" y="89.7">U18</text>
<text x="88.9" y="91.6">8</text>
<text x="88.9" y="93">7</text>
<text x="88.9" y="94.3">6</text>
<text x="88.9" y="95.7">5</text>
<text x="91.2" y="92.5">GND</text>
<text x="91.2" y="93.9">GND</text>
<text x="91.2" y="95.2">GND</text>
<text x="96.8" y="95.2">OUT</text>
<text x="97.7" y="92.5">EN</text>
<text x="98.3" y="93.9">IN</text>
<text x="101.1" y="91.6">1</text>
<text x="101.1" y="93">2</text>
<text x="101.1" y="94.3">3</text>
<text x="101.1" y="95.7">4</text>
<text x="104.5" y="95.8">V1P8_7612_SS</text>
<text x="125.1" y="94.4">V1P8_7612</text>
<text x="142.4" y="94.3">1</text>
<text x="144.7" y="95.2">IN</text>
<text x="144.9" y="92.5">F6</text>
<text x="147.5" y="95.2">OUT</text>
<text x="151.8" y="94.3">3</text>
<text x="158.8" y="93.6" transform="rotate(-90 158.8 93.6)">1</text>
<text x="159.8" y="94">10UF</text>
<text x="165.7" y="93.6" transform="rotate(-90 165.7 93.6)">1</text>
<text x="166.1" y="94.8">10NF</text>
<text x="171.2" y="93.6" transform="rotate(-90 171.2 93.6)">1</text>
<text x="171.6" y="94.7">10NF</text>
<text x="176.6" y="93.6" transform="rotate(-90 176.6 93.6)">1</text>
<text x="177" y="94.7">10NF</text>
<text x="182.1" y="93.6" transform="rotate(-90 182.1 93.6)">1</text>
<text x="182.5" y="94.7">C18</text>
<text x="187.9" y="91.7">CVDD_7612</text>
<text x="197.8" y="91.7">6</text>
<text x="91.2" y="96.6">GND</text>
<text x="91.5" y="99.1">ADP1715-1.8</text>
<text x="97.8" y="96.6">SS</text>
<text x="110.8" y="97.7" transform="rotate(-90 110.8 97.7)">1</text>
<text x="111.2" y="98.9">10NF</text>
<text x="116.3" y="97.7" transform="rotate(-90 116.3 97.7)">1</text>
<text x="117.3" y="98.1">2.2UF</text>
<text x="124.5" y="97.7" transform="rotate(-90 124.5 97.7)">1</text>
<text x="125.5" y="98.1">2.2UF</text>
<text x="131.4" y="101.8" transform="rotate(-90 131.4 101.8)">1</text>
<text x="131.4" y="96.4" transform="rotate(-90 131.4 96.4)">2</text>
<text x="135.2" y="98.5">C136</text>
<text x="135.2" y="100.2">1UF</text>
<text x="145.1" y="100.4">EMC Filter</text>
<text x="147.4" y="98">GND</text>
<text x="151.8" y="97.1">2</text>
<text x="158.8" y="99" transform="rotate(-90 158.8 99)">2</text>
<text x="159.8" y="98.1">C17</text>
<text x="165.7" y="99" transform="rotate(-90 165.7 99)">2</text>
<text x="166.1" y="98">C121</text>
<text x="171.2" y="99" transform="rotate(-90 171.2 99)">2</text>
<text x="171.6" y="98">C129</text>
<text x="176.6" y="99" transform="rotate(-90 176.6 99)">2</text>
<text x="177" y="98">C128</text>
<text x="182.1" y="99" transform="rotate(-90 182.1 99)">2</text>
<text x="182.5" y="98">0.1UF</text>
<text x="110.8" y="103.1" transform="rotate(-90 110.8 103.1)">2</text>
<text x="111.2" y="102.1">C123</text>
<text x="116.3" y="103.1" transform="rotate(-90 116.3 103.1)">2</text>
<text x="117.3" y="102.2">C130</text>
<text x="124.5" y="103.1" transform="rotate(-90 124.5 103.1)">2</text>
<text x="125.5" y="102.2">C19</text>
<text x="144.9" y="107.6">F2</text>
<text x="187.9" y="106.7">DVDD_7612</text>
<text x="197.8" y="106.7">6</text>
<text x="142.4" y="109.4">1</text>
<text x="144.7" y="110.3">IN</text>
<text x="147.4" y="113">GND</text>
<text x="147.5" y="110.3">OUT</text>
<text x="151.8" y="112.1">2</text>
<text x="151.8" y="109.4">3</text>
<text x="158.8" y="108.8" transform="rotate(-90 158.8 108.8)">1</text>
<text x="159.8" y="113.2">C60</text>
<text x="159.8" y="109.1">10UF</text>
<text x="165.7" y="108.8" transform="rotate(-90 165.7 108.8)">1</text>
<text x="166.1" y="109.9">10NF</text>
<text x="166.1" y="113">C90</text>
<text x="171.2" y="108.8" transform="rotate(-90 171.2 108.8)">1</text>
<text x="171.6" y="109.8">10NF</text>
<text x="171.6" y="113">C70</text>
<text x="176.6" y="108.8" transform="rotate(-90 176.6 108.8)">1</text>
<text x="177" y="109.8">10NF</text>
<text x="177" y="113">C66</text>
<text x="182.1" y="108.8" transform="rotate(-90 182.1 108.8)">1</text>
<text x="182.5" y="113">0.1UF</text>
<text x="182.5" y="109.8">C71</text>
<text x="145.1" y="115.5">EMC Filter</text>
<text x="158.8" y="114.1" transform="rotate(-90 158.8 114.1)">2</text>
<text x="165.7" y="114.1" transform="rotate(-90 165.7 114.1)">2</text>
<text x="171.2" y="114.1" transform="rotate(-90 171.2 114.1)">2</text>
<text x="176.6" y="114.1" transform="rotate(-90 176.6 114.1)">2</text>
<text x="182.1" y="114.1" transform="rotate(-90 182.1 114.1)">2</text>
<text x="142.4" y="125.9">1</text>
<text x="144.9" y="124">F4</text>
<text x="151.8" y="125.9">3</text>
<text x="158.8" y="125.2" transform="rotate(-90 158.8 125.2)">1</text>
<text x="159.8" y="125.5">10UF</text>
<text x="165.7" y="125.2" transform="rotate(-90 165.7 125.2)">1</text>
<text x="171.2" y="125.2" transform="rotate(-90 171.2 125.2)">1</text>
<text x="176.9" y="123.2">PVDD_7612</text>
<text x="186.6" y="123.2">6</text>
<text x="144.7" y="126.7">IN</text>
<text x="145.1" y="132">EMC Filter</text>
<text x="147.4" y="129.5">GND</text>
<text x="147.5" y="126.7">OUT</text>
<text x="151.8" y="128.6">2</text>
<text x="158.8" y="130.6" transform="rotate(-90 158.8 130.6)">2</text>
<text x="159.8" y="129.6">C127</text>
<text x="165.7" y="130.6" transform="rotate(-90 165.7 130.6)">2</text>
<text x="166.1" y="126.4">10NF</text>
<text x="166.1" y="129.5">C80</text>
<text x="171.2" y="130.6" transform="rotate(-90 171.2 130.6)">2</text>
<text x="171.6" y="129.5">0.1UF</text>
<text x="171.6" y="126.2">C81</text>
<text x="226.3" y="198.6">Title</text>
<text x="226.3" y="202.7">Size</text>
<text x="231.8" y="202.7">Document Number</text>
<text x="231.8" y="200">ADV7612 POWER</text>
<text x="271.6" y="202.7">Rev</text>
<text x="226.3" y="206.9">Date:</text>
<text x="227.7" y="204.1">C</text>
<text x="231.8" y="204.1">Advantiv™ EVAL-ADV7612-7511 Video Evaluation Board</text>
<text x="233.4" y="206.9">Monday, March 21, 2011</text>
<text x="253.7" y="206.9">Sheet</text>
<text x="260.6" y="206.9">7</text>
<text x="264.7" y="206.9">of</text>
<text x="268.8" y="206.9">14</text>
<text x="272.9" y="204.1">0.1</text>
</g>
<g font-size="1">
<text x="28.8" y="1">5</text>
<text x="83.7" y="1">4</text>
<text x="138.5" y="1">3</text>
<text x="193.4" y="1">2</text>
<text x="248.2" y="1">1</text>
<text x=".3" y="27.9">D</text>
<text x="276" y="27.9">D</text>
<text x=".3" y="79.4">C</text>
<text x="276" y="79.4">C</text>
<text x=".3" y="130.8">B</text>
<text x="276" y="130.8">B</text>
<text x=".3" y="182.2">A</text>
<text x="276" y="182.2">A</text>
<text x="28.8" y="208.1">5</text>
<text x="83.7" y="208.1">4</text>
<text x="138.5" y="208.1">3</text>
<text x="193.4" y="208.1">2</text>
<text x="248.2" y="208.1">1</text>
</g>
</svg>
